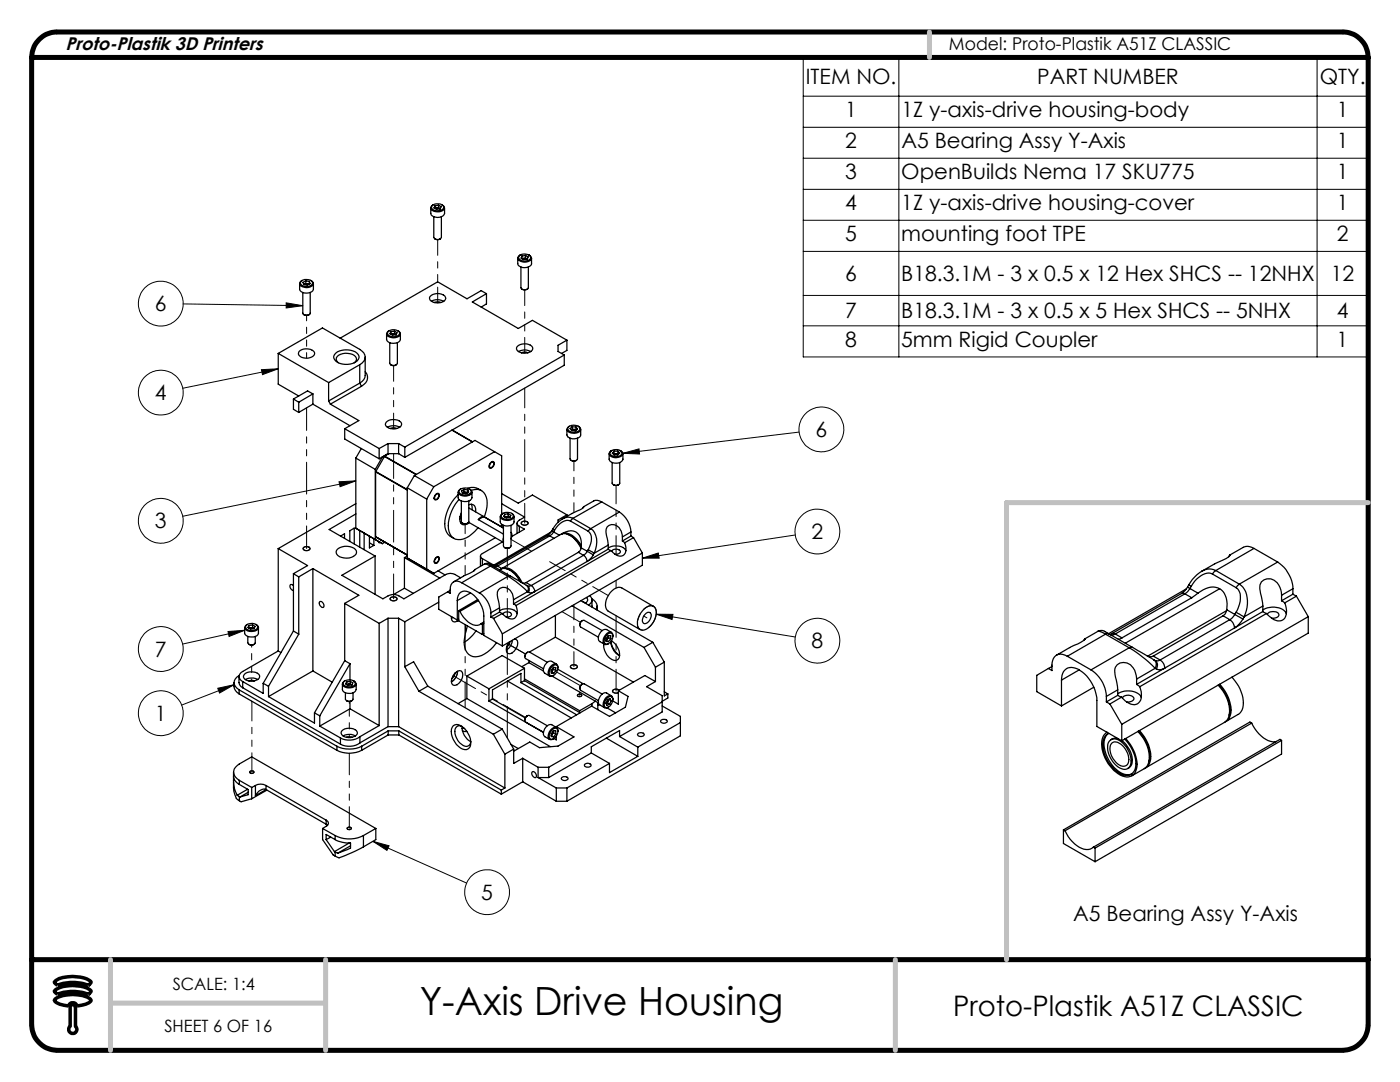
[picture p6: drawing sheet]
<svg xmlns="http://www.w3.org/2000/svg" width="279mm" height="216mm" viewBox="0 0 279 216" stroke-linecap="round" stroke-linejoin="round" font-family="sans-serif">
<g fill="none" stroke="#000" stroke-width=".2">
<path d="M160.3 11.5h112.7v59.7h-112.7zM160.3 19.2h112.7M179.4 11.5v59.7M262.9 11.5v59.7M160.3 25.4h112.7M160.3 31.6h112.7M160.3 37.8h112.7M160.3 44h112.7M160.3 50.2h112.7M160.3 58.9h112.7M36.5 60.6l23.9 .4M52.2 73.8l3.3-.2-3.1 1.2z"/>
<path d="M55.5 73.6l-19 3.9M57.1 60.4l3.3 .6-3.3 .5zM160.3 65h112.7M67.7 96.1l3.3-.1-3.1 1.1zM71 96l-34.5 7M124.3 90.5l3.2-.9 .1 1zM159.5 86.2l-35.2 4.3M128.2 111.4l3.2-1.1 .2 1.1zM158.7 106.8l-30.5 4.6M43.5 137.3l3.2-.7-2.9 1.7zM45.5 126l3.3-.2-3.1 1.2zM46.7 136.6l-10.4 4.1"/>
<path d="M48.8 125.8l-12.4 2.7M131 122.6h3.3l-.2 1zM131 122.6l27.7 4.5M74.4 167.9l3.2 .9-.4 .9zM74.4 167.9l18.7 8.3"/>
<circle cx="32.1" cy="78.3" r="4.5"/>
<circle cx="32.1" cy="60.6" r="4.5"/>
<circle cx="163.9" cy="85.7" r="4.5"/>
<circle cx="32.1" cy="103.9" r="4.5"/>
<circle cx="163.1" cy="106.1" r="4.5"/>
<circle cx="32.1" cy="129.5" r="4.5"/>
<circle cx="163.1" cy="127.8" r="4.5"/>
<circle cx="32.1" cy="142.3" r="4.5"/>
<circle cx="97.2" cy="178" r="4.5"/>
</g>
<path d="M10.9 197.7a6 6 0 0 1 5.2-.9 3.2 3.2 0 0 1 2.1 1 .79 .79 0 0 1-1.3 .4 10.7 10.7 0 0 0-5.5 .1l-.5-.4zM10.9 195.9a6 6 0 0 1 5.2-.9 3.2 3.2 0 0 1 2.1 1 .79 .79 0 0 1-1.3 .4 10.7 10.7 0 0 0-5.5 .1l-.5-.4zM11 199.4a7.1 7.1 0 0 1 7 0l.2 .2a1.36 1.36 0 0 1-1.1 .8l-1.7 .3a.9 .9 0 0 0-.9-.6 .9 .9 0 0 0-.8 .6 4.3 4.3 0 0 1-2.7-.9l-.1-.2zM14 204.8a.81 .81 0 0 0 0 1.2 .81 .81 0 0 0 1.1 0 .81 .81 0 0 0 0-1.2M14 201a.53 .53 0 0 1 .5-.6 .53 .53 0 0 1 .6 .6" fill="none" stroke="#000" stroke-width=".7" stroke-linecap="butt"/>
<path d="M11.4 6.4a5.1 5.1 0 0 0-5.1 5.1M267.9 6.4a5.1 5.1 0 0 1 5.1 5.1M6.3 204.5a5.2 5.2 0 0 0 5.1 5.1M273 204.5a5.2 5.2 0 0 1-5.1 5.1" fill="none" stroke="#000" stroke-width="1" stroke-linecap="butt"/>
<path d="M14 201v3.8M15.1 201v3.8" fill="none" stroke="#000" stroke-width=".7"/>
<path d="M11.4 6.4h256.5M6.3 191.5h266.7M6.3 204.5v-193h266.7v193M11.4 209.6h256.5" fill="none" stroke="#000" stroke-width="1"/>
<path d="M185.5 6.4v5.1M273 100.3h-72.1v91.2M22 191.5v18.1M65 191.5v18.1M178.7 191.5v18.1M22 200.2h43" fill="none" stroke="#c0c0c0" stroke-width="1"/>
<path d="M128.2 111.4l3.2-1.1 .2 1.1zM131 122.6h3.3l-.2 1zM74.4 167.9l3.2 .9-.4 .9zM43.5 137.3l3.2-.7-2.9 1.7zM45.5 126l3.3-.2-3.1 1.2zM67.7 96.1l3.3-.1-3.1 1.1zM52.2 73.8l3.3-.2-3.1 1.2zM57.1 60.4l3.3 .6-3.3 .5zM124.3 90.5l3.2-.9 .1 1z" fill="#000"/>
<g fill="none" stroke="#000" stroke-width=".25">
<path d="M59.8 56.6v1.1a1.57 1.57 0 0 0 2.7 0v-1.1M60.2 56.1a1.72 1.72 0 0 1 2.2 .2 1.05 1.05 0 0 1-1.5 .9 .8 .8 0 0 1-.9-.9zM60.3 56h-.1a.62 .62 0 0 0-.4 .7 .62 .62 0 0 0 .6 .5 1.68 1.68 0 0 0 2.1-.5l-.1-.5-.4-.2M60.4 58.3v4.2a.85 .85 0 0 0 1.5 0v-4.2M60.7 56.7v.1M61 56.1l-.5 .2 .1 .5 .7 .1 .6-.3-.2-.4M61 56.1l.7 .1M61 56.1v.5M61 56.6l-.3 .1M61 56.6l.4 .1M61.4 56.7h-.7M61.4 56.7h.2"/>
<path d="M61.4 56.7h.3M61.7 56.2v.5M85.9 59.1a2.1 2.1 0 0 1 3 .2 1.06 1.06 0 0 1-1.3 1.1 1.7 1.7 0 0 1-1.9-.8zM86 41.5v1.1a1.53 1.53 0 0 0 2.4 .5l.3-.5v-1.1M86.2 41.1a1.61 1.61 0 0 1 2.3 .2 1.15 1.15 0 0 1-1.5 .8 .76 .76 0 0 1-.8-1zM86.5 40.9h-.1a.63 .63 0 0 0-.4 .7 .63 .63 0 0 0 .5 .5l.4 .1a1.34 1.34 0 0 0 1.8-.9l-.5-.4M86.6 43.3v4.1a.89 .89 0 0 0 1.5 0v-4.1M86.8 47.7l.5 .1 .6-.1M86.8 41.1l-.2 .4 .5 .3 .7-.1M86.8 41.1v.5l.4-.1M87.2 41.5l-.3 .1M87.2 41.5l.6 .1"/>
<path d="M87.5 41l.6 .2-.3 .5M87.5 41l-.7 .1M87.5 41.5l.3 .1M87.5 41v.5M87.5 41.5h-.3M87.8 41.6v.1M97.1 58.6l-1.1-.6-2.8 1.6-5.9-3.4-19.4 11.3M97.1 58.6l-2.8 1.7 9.1 5.2 2.9-1.6 6.8 4M97.1 58.6v2l-1.1 .7M103.3 51.5v1.1a1.57 1.57 0 0 0 2.8 0v-1.1M103.6 51.1a1.57 1.57 0 0 1 2.3 .2 1.23 1.23 0 0 1-1.9 .7 .58 .58 0 0 1-.4-.9zM103.8 50.9h-.1a.62 .62 0 0 0-.4 .7 .62 .62 0 0 0 .6 .5 1.75 1.75 0 0 0 2.2-.5l-.2-.4-.3-.3"/>
<path d="M104 53.3v4.1a.86 .86 0 0 0 1.4 0v-4.1M104.2 57.7l.5 .2 .5-.2M104.2 51.1v.5h.3M104.5 51.6h-.3M104.5 51.6h.7M104.9 51l.5 .3-.2 .4-.7 .1-.5-.3 .2-.4M104.9 51l-.7 .1M104.9 51.5l.3 .1M104.9 51v.5M104.9 51.5l-.4 .1M105.2 51.6v.1M55.5 70.5l8.8-5.1 7.5 4.3a1.62 1.62 0 0 1 1.1 1.5 1.62 1.62 0 0 1-1.1 1.6"/>
<path d="M55.5 70.5v6.2l4.1 2.3M55.5 70.5l10.1 5.8M58.6 79.6l1 .7M58.6 79.6v2.1l1 .6M59.7 70.1a2.23 2.23 0 0 1 3.1 .2 1.15 1.15 0 0 1-1.3 1.2h-.5a1.18 1.18 0 0 1-1.4-1.1zM60.6 62.8l.5 .1 .6-.1M62.4 78.6v2M62.4 78.6l-1-.6-2.8 1.6M62.4 78.6l-2.8 1.7M65.6 76.3v3.7M67 70.5a3.5 3.5 0 0 1 4.5 .3 1.26 1.26 0 0 1-1.1 1.7 3.4 3.4 0 0 1-3.7-.8 .88 .88 0 0 1 .3-1.2zM67.5 72.4a.92 .92 0 0 1-.4-1 .92 .92 0 0 1 .9-.7 2.55 2.55 0 0 1 3.1 .8l.1 .3-.5 .6"/>
<path d="M71.8 72.8l-6.2 3.5M71.8 72.8v3.6M71.8 76.4l-6.2 3.6M71.8 76.4l.3 .7M72.1 77.1l-6.2 3.5M72.9 74.2a1.79 1.79 0 0 1-.8 2.9M72.9 71.3v3.6a1.88 1.88 0 0 1-1.1 1.5M77.2 66.6v1.1a1.57 1.57 0 0 0 2.7 0v-1.1M77.4 66.2a1.61 1.61 0 0 1 2.4 .2 1.25 1.25 0 0 1-2 .7 .58 .58 0 0 1-.4-.9zM77.7 66h-.1a.62 .62 0 0 0-.4 .7 .62 .62 0 0 0 .5 .5 1.75 1.75 0 0 0 2.2-.5l-.1-.4-.4-.3M77.8 68.4v4.1a.89 .89 0 0 0 1.5 0v-4.1M78 72.8l.3 .2 .8-.2"/>
<path d="M78 66.2l-.2 .4 .6 .3 .7-.1M78 66.2v.5M78.4 66.7h-.3M78.4 66.7h.6M78.4 66.7h-.4M78.7 66.1l.5 .3-.1 .4M78.7 66.1l-.7 .1M78.7 66.6l.3 .1M78.7 66.1v.5M78.7 66.6l-.3 .1M79 66.7l.1 .1M86.1 60.1l1.2-.3 1.2 .3"/>
<path d="M86.7 60.4l.7-.2 .6 .2M103.2 69.1a2.23 2.23 0 0 1 3.1 .2 1.1 1.1 0 0 1-1.3 1.1 1.72 1.72 0 0 1-1.9-.8zM103.5 70.2a2.33 2.33 0 0 1 2.4 0M104.1 70.4a1.21 1.21 0 0 1 1.2 0M112.6 70.8l-31.8 18.4M112.6 70.8v2.1l-31.8 18.4M113.1 67.9l-1.7 1v1.2l1.2 .7M113.1 67.9v2l-1 .6M59.6 80.3v2M62.4 80.6l7.4 4.3M62.4 80.6l-2.8 1.7M65.6 80l.3 .6"/>
<path d="M65.9 80.6l5.7 3.3-2.8 1.6M68.8 85.5l6.9 4M68.8 85.5v2.1l6.9 3.9M71 91.4l3.9 2.3M71 91.4v14M72.1 89.5l-1.1 1.9M74.9 93.7v14l1.4 .8M75 94.2v12.9M75 94.2l6.3 3.6M75 94.1v.1M75 94.1l6.3 3.6M75.7 89.5v2"/>
<path d="M76.3 91.2h.1M76.3 91.2l-1.4 2.5M76.7 91.1l-1.7 3M76.7 91.1l6.3 3.6M76.8 91l-.1 .1M76.8 91l6.3 3.7M77.1 84.2a2.19 2.19 0 0 1 3 .2 .87 .87 0 0 1-.9 1.1l-.8 .1a1.24 1.24 0 0 1-1.5-1.1zM77.3 85.3a2.56 2.56 0 0 1 2.5 0M77.4 88.5h2.2M77.4 88.5l-1.7 1M77.4 88.5v2M77.4 90.5l-1.7 1"/>
<path d="M77.4 90.5h2.2M77.5 90.5l-1.2 .7M77.6 90.5l-.8 .5M77.9 85.5h.1a1.21 1.21 0 0 1 1.2 0M79.6 88.5l1.2 .7M79.6 88.5v2M79.6 90.5l1.2 .8M80.8 89.2v2.1M81.3 97.3l3.9 2.3M81.3 97.3v14M82.7 94.9l-1.4 2.4M82.7 94.9l3.9 2.2"/>
<path d="M85.2 99.6v14l1.4 .8M86.6 97.1l-1.4 2.5M87 98.6l.5-.1a.85 .85 0 0 1-.7 1.2 .69 .69 0 0 1 .2-1.1zM87 98.7l.3-.2a.61 .61 0 0 1 .2 .8 .61 .61 0 0 1-.6 .3l-.2-.3zM90.2 85.8l4.1 2.4M91.4 98.2v1.1a1.64 1.64 0 0 0 2.6 .4l.2-.4v-1.1M91.4 98.7a8.1 8.1 0 0 0-2.5 7 2.52 2.52 0 0 0 1.7 1.7M91.6 99.7a7.8 7.8 0 0 0-2 6.5 2.18 2.18 0 0 0 3.5 1.1l1.1-.8 1.2-1.2M91.8 97.6l.3-.1a1.5 1.5 0 0 1 1.9 .4 1.09 1.09 0 0 1-1.4 .9 .81 .81 0 0 1-.9-.9zM91.9 97.6a.69 .69 0 0 0-.4 .8 .69 .69 0 0 0 .8 .5 1.5 1.5 0 0 0 1.9-.8l-.5-.5M92.1 100v4.1a.85 .85 0 0 0 1.2 .3M92.4 98.4h-.1"/>
<path d="M92.6 97.6l.7 .2M92.6 97.6l-.5 .4 .2 .4M92.6 97.6v.6M92.6 98.2l-.2 .2M92.6 98.2h.4M93 98.2l-.6 .2M93 98.2l.3 .2M93 98.2l.3 .1M93.3 97.4a2.72 2.72 0 0 1 2.8 .5M93.3 97.8l.2 .4-.5 .3-.7-.1M93.3 97.8v.5M93.6 100v4.1l-.3 .3"/>
<path d="M94.1 97.9a2.15 2.15 0 0 1 3.1 1.9 6.7 6.7 0 0 1-.5 3.3M97.9 92.3l.6-.2a.86 .86 0 0 1-.7 1.3 .72 .72 0 0 1 .1-1.1zM97.9 92.4l.5-.2a.72 .72 0 0 1-.6 1.1l-.1-.3zM98.7 90.1l-12.1 7M98.7 90.1l1.4 .8v11.7M98.7 90.1l-3.9-2.2-12.1 7M100.1 98.5l3.3 1.9 2.9-1.6 6.8 3.9M113.1 85.7v1.1a1.65 1.65 0 0 0 2.6 .4l.2-.4v-1.1M113.5 85.2a1.49 1.49 0 0 1 2.2 .4 1.48 1.48 0 0 1-2.4 0zM113.7 85.1a.66 .66 0 0 0-.5 .7 .66 .66 0 0 0 .6 .6l.9 .1a1.18 1.18 0 0 0 1.2-.8l-.1-.3-.4-.3M113.8 87.4v4.1a.83 .83 0 0 0 .7 .5 .83 .83 0 0 0 .8-.5v-4.1M114 91.9l.3 .1 .7-.1"/>
<path d="M114.2 85.7l-.1 .1 .4-.1M114.2 85.2l-.4 .3 .3 .4h.7l.5-.3-.4-.4M114.2 85.2h.7M114.2 85.2v.5M114.2 85.7h.3M114.5 85.7l.5 .1M114.5 85.7h.4M114.9 85.7l.1 .1M114.9 85.2v.5M121.6 90.5v1.1a1.57 1.57 0 0 0 2.7 0v-1.1M121.8 90.1a1.78 1.78 0 0 1 2.3 .1 .92 .92 0 0 1-1.3 .9 .75 .75 0 0 1-.8-.2 .75 .75 0 0 1-.2-.8zM122.1 89.9l-.1 .1a.64 .64 0 0 0-.4 .7 .64 .64 0 0 0 .6 .5 1.75 1.75 0 0 0 2.1-.6v-.3l-.5-.4"/>
<path d="M122.2 92.3v4.1a.89 .89 0 0 0 1.5 0v-4.1M122.4 96.7l.5 .2 .6-.2M122.6 90l-.4 .4 .4 .4h.7l.4-.4-.4-.4M122.6 90h.7M122.6 90v.6M122.6 90.6l-.2 .1M122.6 90.6h.7M123.3 90.6l.1 .1-.3-.1-.6 .1M123.3 90v.6M55.5 109.5v20.4M55.5 109.5l5.9 3.4-2.8 1.6M58.6 116.8l-.6-.2a.85 .85 0 0 0 .6 1.3"/>
<path d="M58.6 114.5v11.4M58.6 114.5l1 .6M59.6 115.1v11.4M60.7 109.2l.5-.1a.49 .49 0 0 1 .6 .5l-.4 .3h-.5l-.4-.4zM62.4 113.5v20.4M62.4 113.5l9.2 5.3-2.8 1.6M62.4 113.5l-2.8 1.6M67.5 109.5a2.79 2.79 0 0 1 3.6 .4 1.35 1.35 0 0 1-1.4 1.4h-1a1.39 1.39 0 0 1-1.6-1.3zM68 107l.8-.5v.9M69.8 108.1v-2.2l.9-.5v3.1M71 102.6l-5.3 3.1 9.2 5.2M71 100.5l-15.5 9"/>
<path d="M71 105.4l5.3 3.1M71 105.4l1.4 .8M71.8 105.9v3.2M72.7 106.4v3.3M73.7 107v2.3l.9-.5M73.7 108.3l.9 .5M74.6 107.5v1.3M74.9 110.9l-6.7 3.9 8.2 4.7 1.1-.6a2.39 2.39 0 0 1 2.1 0l1 .6 8.4-4.9a1.94 1.94 0 0 1 1.8 0l1.1 .7M74.9 110.9v7.7M75 107.1h.1M75 107.1l6.3 3.7zM75.7 108.1v.2l.1-.1"/>
<path d="M76.8 108.2l-.5 .3M77.9 119.3l.6-.2a.52 .52 0 0 1 .7 .6l-.4 .2h-.5l-.4-.2zM80.7 111.3v6.1M80.7 117.4l-2.2 1.2M80.7 111.3l7.1 4.1M80.7 117.4l1.8 1M81.3 110.9l-.6 .4M81.3 111.3l5.3 3.1M81.3 111.3l1.4 .8M87 111.3l.5-.2a.86 .86 0 0 1-.7 1.3 .7 .7 0 0 1 .2-1.1zM87 111.4l.3-.2a.61 .61 0 0 1 .2 .7 .61 .61 0 0 1-.6 .4l-.2-.3zM87.4 113.9l1.4 .8"/>
<path d="M89.3 118.1l-1.7 1v2.5l3.7 2.1M89.9 117.8l-.6 .3M91.3 119.8a1.57 1.57 0 0 1 .6-1.6 1.57 1.57 0 0 1 1.8 0 5.7 5.7 0 0 1 2.9 4.7v3.9l3.7 2.1M91.3 119.8v3.9M91.8 103.1l.3 .3M92.1 102.3l-.2 .4a1.45 1.45 0 0 0 .5 2l.7-.1 .6-.3M92.1 116.3a1.39 1.39 0 0 0-1.6-.2 1.39 1.39 0 0 0-.6 1.5v.8l-.6-.3M92.1 104.3h-.2M92.1 116.3l3.6 2M92.3 104.4l.5 .2 .5-.2M93.5 104.2l7 4M93.6 100.7a1.03 1.03 0 0 1 1.1 .2 1.03 1.03 0 0 1 .2 1.2"/>
<path d="M93.6 101.4l6.9 4M93.9 118.3l-2.6 1.5M94.1 100.6l.1 .5v.6M94.7 113.7l-.1 .2M94.8 113.7l-.6 .5-1.6 .7-2.1 1.2M95.4 119.6l-3.9 2.2M95.5 103.7l5 2.9M95.5 119.8l-3.7 2.2M95.7 118.3a5 5 0 0 1 2.3 4M95.7 103.4l.4-.3h.4l-1 .6zM95.9 110.9v2.1M96.3 111.5l2.1 1.2"/>
<path d="M96.3 111.5v1.3M96.7 112.5l.7-.1 1 .5M96.7 112.5l1.2 .5M96.7 112.5l-1.9 1.2M97.9 113l-5.8 3.3M97.9 113l3.5 2M98.4 112.9l-.5 .1M98.4 112.9l3.5 2.1M98.4 112.7l.1 .1M98.4 112.7v.2M98.8 107.2l-12.2 7.2M98.8 112.9l-.3 .1"/>
<path d="M98.8 112.9l.5 .1M99.3 113l-.4 .1-.4-.1M99.7 113.7l.2-.1a2.44 2.44 0 0 1 2.9 1l1 1.5M99.8 103v1.1a1.55 1.55 0 0 0 2.8 0v-1.1M100 113.5a2.09 2.09 0 0 1 2.6 .6l.8 .9 .8 1.3M100.1 100.5l4.6 2.7-1.1 .6a.64 .64 0 0 0-.4 .6 .64 .64 0 0 0 .4 .6M100.1 104.6l-.1 .5M100.2 102.6a1.75 1.75 0 0 1 2.2 .1 .73 .73 0 0 1-.9 .9 1.07 1.07 0 0 1-1.5-.8zM100.3 108.1l-4 2.4a.53 .53 0 0 0-.4 .5 .53 .53 0 0 0 .4 .5M100.4 102.4a.66 .66 0 0 0-.5 .8 .66 .66 0 0 0 .7 .6 1.5 1.5 0 0 0 2-.8l-.5-.6M100.5 104.8v4.1l.2 .4M100.5 107.4v.7"/>
<path d="M100.7 109.3l.3 .1 .7-.1M100.7 102.6v.6l.4-.1M100.7 102.6l-.2 .4 .5 .3 .7-.1M101.1 103.1l-.3 .1M101.1 103.1l.6 .1M101.2 113.5a4.4 4.4 0 0 1 2.8 2.7M101.4 115a19.6 19.6 0 0 1 3.9 3.1M101.4 115l-5.7 3.3M101.4 102.5l.6 .3-.3 .4M101.4 102.5l-.7 .1M101.4 103l.3 .2M101.4 102.5v.5"/>
<path d="M101.4 103l-.3 .1M101.7 103.2h.1M101.9 115l3.2 1.8M101.9 115h-.5M102 104.8v4.1a.95 .95 0 0 1-1.3 .4M102 106.2l.2 .6-.2 .7M102.5 119.7a2.06 2.06 0 0 0-2.7-2.3 1.59 1.59 0 0 0-.5 2l.4 1.9M102.5 119.7v.8M103.2 104.4v2M103.6 105l1.1 .6-2.5 1.4M103.6 105v1.2M104.1 104.2l.6-.2a.49 .49 0 0 1 .6 .6l-.3 .2h-.6l-.3-.2z"/>
<path d="M104.1 116.2l.3 .1 .6-.1M105 116.2l1 .6M105.1 116.8a.84 .84 0 0 1 .2 1.3M105.1 116.8l.2 .1M105.3 116.9a.92 .92 0 0 1 .2 1.3M105.3 118.1l-2.8 1.6M105.3 118.1l.2 .1M106 116.8l-.4 .2-.3-.1M106 116.8a1.62 1.62 0 0 1 .7 1.2M106.7 118a1.21 1.21 0 0 1-1.2 .2M106.7 118l-4.2 2.5M109.2 106.9h.5"/>
<path d="M109.2 106.9l-10.4 6M109.7 106.9l-10.4 6.1M109.7 106.9l.9 .5M109.9 106.2l-11.6 6.7M110.1 105.9l-.9 1M110.1 105.9l.4 .3M110.3 105.6l.4 .2M110.3 105.6l-.2 .3M110.5 106.2l-.8 .7M110.5 106.2l1.2 .6M110.7 105.8l-.2 .4M112 106.6a2.13 2.13 0 0 1 2.6 .5l.9 1 .5 .9"/>
<path d="M112.1 106.5a2.29 2.29 0 0 1 3.8 .9l.1 1.9M113.1 102.7l-1.7 1.1v.4M113.1 102.7v.3M113.2 106.6a4.7 4.7 0 0 1 2.8 2.6M113.8 104a2.41 2.41 0 0 0-2.8 1.3l-.3 .5M113.8 104l3.6 2M114.3 103.4a2.38 2.38 0 0 0-2.7 .6l-1.3 1.6M114.3 103.4l-.5 .6M114.3 103.4l3.6 2.1M115.4 110.2l-10.4 6M115.4 110.2l1.1 .6M116 109.5a4.8 4.8 0 0 0-3.5-3l-.6 .1-11.8 6.9-.8-.5"/>
<path d="M116 119.9l14.3 8.3M116 109.3l-.3 .7-.3 .2M116 109.3l1.2 .7M116.5 110.8a1.6 1.6 0 0 1 .7 1.2M116.5 110.8l-10.5 6M116.5 101.1l-.2 .3M116.5 101.1a5.2 5.2 0 0 1-2.3 1.3l-1.9 1.1M117.1 119.2a.66 .66 0 0 1-.3 1.2M117.2 112l-10.5 6M117.2 110l-.7 .8M117.2 110l1.2 .7M117.4 106a2.39 2.39 0 0 1 .3 3.1l-.3 .6"/>
<path d="M117.4 109.7l1.2 .7M117.4 109.7l-.2 .3M117.7 118.9l.1 .1a1.03 1.03 0 0 1-.4 1.7M117.9 105.5l-.5 .5M117.9 105.5a3.5 3.5 0 0 1 1 4.1l-.3 .8M118.1 119.7v1.4M118.1 119.5a1.49 1.49 0 0 1 .9 2.1M118.4 110.7l-.4 .6-.8 .7M118.6 110.4l-.2 .3M120.1 100.2a1.6 1.6 0 0 0-1.6-.2l-2 1.1M120.1 100.2l3.5 2M120.1 100.2l-5.8 3.2"/>
<path d="M121.4 109.6l.6 .3M121.4 109.4a2.6 2.6 0 0 1 3.5 .5M121.4 109.6l-4.2 2.4M121.4 108.8l-2.8 1.6M121.4 108.8v.8M122 109.9l-19 10.9M122.1 110a1.08 1.08 0 0 1 1.7 .1 .84 .84 0 0 1-1.1 .5M123.6 102.2a5.1 5.1 0 0 1 2.3 4M123.6 102.2l-5.7 3.3M124.2 107.1a2.07 2.07 0 0 0-2.7-2.3 1.59 1.59 0 0 0-.5 2.1l.4 1.9M124.2 108l.5 .3M124.2 107.1v.9"/>
<path d="M124.7 108.3l.2 .9a1.32 1.32 0 0 1-.5 1.6 1.32 1.32 0 0 1-1.7-.3l-.7-.6M125.9 106.2l-1.7 .9M125.9 107l-1.7 1M125.9 106.2v.8M125.9 107l.5 .3M126.4 107.3l-1.7 1M126.4 107.3l1.8 3M128.2 110.3l-27.9 16.2M128.2 110.3v2.5l-27.9 16.1M235.8 118.4h.3l.4 .1M235.8 118.4l-13.9 8M236.5 118.5l-13.9 8"/>
<path d="M236.5 118.5l1.3 .8M236.7 117.5l-15.4 8.9M237 117.2l-1.2 1.2M237 117.2l.5 .2M237.2 116.7l.5 .3M237.2 116.7l-.2 .5M237.5 117.4l-1 1.1M237.5 117.4l1.6 1M237.7 117l-.2 .4M237.8 119.3l-13.9 8M239.1 118.4l-1.3 .9M239.1 118.4a4.1 4.1 0 0 1 4.3-.9 4 4 0 0 1 1.4 4.2"/>
<path d="M239.8 114l-1.4 1.1-1.2 1.6M239.9 114h-.1M242 114.5a2.87 2.87 0 0 0-3.2 1.1l-1.1 1.4M242 114.5l4.7 2.8M242.6 113.8l-.6 .7M242.6 113.8a2.72 2.72 0 0 0-2.7 .2M242.6 113.8l4.7 2.8M243.4 117.5l-18.8 10.8M245.5 110.7l-.3 .4M245.5 110.7v.1a6.5 6.5 0 0 1-2.9 1.6l-2.7 1.6M246.7 117.3a2.77 2.77 0 0 1 .7 3.2l-.7 1.7M247.3 116.6a4.8 4.8 0 0 1 1.2 5.8l-.2 .7"/>
<path d="M247.3 116.6l-.6 .7M250.3 109.4l-.5-.2a1.87 1.87 0 0 0-1.7 0l-2.6 1.5M250.3 109.4l4.7 2.7M250.3 109.4l-7.7 4.4M255 112.1a7 7 0 0 1 3 5.4M255 112.1l-7.7 4.5M255.8 118.8l-.2-1.1a2.37 2.37 0 0 0-3.9-1.6 3.6 3.6 0 0 0 0 3l.3 1.8M255.8 119.9l.6 .4M255.8 118.8v1.1M258 118.6l-2.2 1.3M258 117.5l-2.2 1.3M258 117.5v1.1"/>
<path d="M258 118.6l.7 .4M258.7 119l-2.3 1.3M258.7 119l2.4 4M46.7 136.2a1.99 1.99 0 0 0 1 2.3M47.7 135v1.2a1.32 1.32 0 0 0 .7 1M47.7 134.8a1.51 1.51 0 0 0-1 1.4 1.51 1.51 0 0 0 1 1.5M47.7 137.7l19.5 11.2M47.7 137.7v.8M47.7 138.5l19.5 11.2M48.4 137.2l19.5 11.3M48.4 136v1.2M48.4 136l4.1 2.4v-2.1"/>
<path d="M48.8 125.2v1.1a1.62 1.62 0 0 0 2.8 .1v-1.2M49 134.4a2.26 2.26 0 0 1 2.8 .4 .87 .87 0 0 1-.9 1l-.8 .1a1.19 1.19 0 0 1-1.5-1.1zM49 135.6l1.2-.3 .8 .1 .4 .2M49.1 124.8a1.54 1.54 0 0 1 2.3 .2 1.16 1.16 0 0 1-1.6 .8 .76 .76 0 0 1-.7-1zM49.4 124.6l-.2 .1a.62 .62 0 0 0-.4 .6 .62 .62 0 0 0 .6 .6l.8 .1a1.12 1.12 0 0 0 1.4-.9l-.5-.5M49.5 127v1.3a.86 .86 0 0 0 1.4 0v-1.3M49.7 135.9l.5-.2 .6 .2M49.7 128.6l.5 .1 .5-.1M49.7 124.8l-.2 .4 .5 .3 .7-.1M49.7 124.8v.5h.4M50.1 125.3l-.3 .1M50.1 125.3l.6 .1"/>
<path d="M50.4 124.7l.5 .3-.2 .4M50.4 124.7l-.7 .1M50.4 125.2l.3 .2M50.4 124.7v.5M50.4 125.2l-.3 .1M50.7 125.4h.1M52.5 136.3l1.1 .6M53.6 136.9v2.1M53.6 139l9.2 5.3v-2.1M55.5 129.9l-7.1 4.1a1.05 1.05 0 0 0-.7 1 1.05 1.05 0 0 0 .7 1M55.5 129.9l.6 .3M58.6 125.9l1 .6"/>
<path d="M58.6 125.9l-6.1 10.4M59.6 126.5l-6 10.4M62.4 133.9l3.9 2.2M62.4 133.9l-8.8 5.1M63.9 120a.79 .79 0 0 1 .6 1.2 .79 .79 0 0 1-.6-1.2zM68.3 136.5v1.1a1.58 1.58 0 0 0 2.7 .1l.1-1.2M68.5 136.1a1.54 1.54 0 0 1 2.4 .2 1.11 1.11 0 0 1-1.5 .7 .72 .72 0 0 1-.9-.9zM68.8 120.4v11.4M68.8 120.4l6.9 4M68.8 131.8l1 .6M68.8 131.8l-6 10.4M68.8 135.9h-.1a.58 .58 0 0 0-.1 1 1.77 1.77 0 0 0 2.4-.3l-.1-.5-.3-.2"/>
<path d="M68.9 138.3v1.2a.89 .89 0 0 0 1.5 0v-1.2M69.2 139.8l.5 .2 .5-.2M69.2 136.1v.5M69.5 136.5l-.2 .1M69.5 136.5l.7 .1M69.5 136.5l-.3 .1M69.8 132.4v3.2M69.8 139.9v1.5M69.8 132.4l-6 10.4M69.9 136l.5 .2-.2 .5-.7 .1-.5-.3 .2-.4M69.9 136l-.7 .1M69.9 136.5l.3 .1"/>
<path d="M69.9 136v.5M69.9 136.5h-.4M70.2 136.6v.1M75.7 124.4v20.4M77.4 123.4v21.6M77.4 123.4l-1.7 1M77.4 123.4h2.2M79.6 123.4v21.6M79.6 123.4l1.2 .7M80.8 124.1v8.9M80.8 133l2.8 4.9M80.8 133l1.8-1 2.8 4.9"/>
<path d="M83.6 137.9l14.9 8.6M85.4 136.9l-1.8 1M85.4 136.9l14.8 8.6M87.6 120.2l-6.8 3.9M90.1 123l.1 .8 .2 .2 .4 .1 .7-.4M90.3 123.2l-.1 .2M90.8 134.3l.9-.5 .3 .1a1.94 1.94 0 0 1-1.2 2.9l-.4-.1a1.38 1.38 0 0 1 0-1.9zM90.8 134.3l-.1 .5-.5 .6M91.3 133.9l-.1 .6-.3 .8-.8 .8M91.5 121.8l.3 .2M91.5 121.8v2.1l4.8 2.7M91.5 123.5l-.2 .2"/>
<path d="M91.8 122a4.1 4.1 0 0 0 3.5 2.8l.7-.4M92.9 126.3a4.3 4.3 0 0 0 .6 4.3 2.64 2.64 0 0 0 3.2-.1 7.6 7.6 0 0 0 2.4-2.3M92.9 124.7v1.6M93.2 134.9v4.5M93.2 139.4l-1.8 1M93.2 134.9l4.4 2.5M93.2 139.4l16.6 9.6M93.3 124.9l-.4 1.4M95 125.9l-.1 .2a7.7 7.7 0 0 1-2.3 2.1M96 124.4l.3 .2M96.3 124.6v2M96.6 124.4l-.3 .2"/>
<path d="M96.6 126.4l-.3 .2M96.6 124.1l-.6 .3M97.6 139.9l10.9 6.2-3.6-2a.86 .86 0 0 1 .8-1.3l3.5 2M97.6 137.4v2.5M98 122.3v.8M98 123.1l.5 .3M98.3 139.5l-.7 .4M98.3 139.5l6.5 3.8M98.5 123.4l1.8 3.1M99.7 121.9a2.8 2.8 0 0 1 3.5 .4v.1M99.7 122.1l.6 .3M99.7 121.3l-1.7 1"/>
<path d="M99.7 121.3v.8M99.7 122.1l-1.7 1M100.3 126.5v2.4M100.3 122.4l-1.8 1M100.4 122.5a1.03 1.03 0 0 1 1.7 .1 .8 .8 0 0 1-1.1 .5M101.3 135.9l12.7 7.4M101.7 128.1l-.1 .4-.5 .6M102.3 127.8a2.61 2.61 0 0 1-1.2 1.9M102.5 120.5l.5 .3M102.7 127.5l.3 .1a1.38 1.38 0 0 1 0 1.8 1.39 1.39 0 0 1-1.6 1 1.62 1.62 0 0 1 .2-2.3M103 120.8a1.81 1.81 0 0 1-.7 2.7l-1-.2-1-.9M104 136.2v-1.8l-5.7 3.3v1.8"/>
<path d="M104 136.2l11.1 6.4M104.7 133.4l-4.5-2.6-7 4.1M104.7 135.8l-.7 .4M104.7 135.8l11.1 6.4M104.7 133.4l-7.1 4M104.7 133.4v2.4M104.7 135.5l11 6.3M105.3 130.1l-.4 .4-.2 .6M105.6 131.8v.4M105.6 132.2l-1.5 .8M105.6 132.2l2.9 1.7M105.7 130.1a.86 .86 0 0 0-.8 1.3l3.6 2.1"/>
<path d="M105.7 130.1l3.5 2.1M110.1 133a.69 .69 0 0 1 1.2 0 1.52 1.52 0 0 1-1.4 1.8 1.23 1.23 0 0 1 .2-1.8zM110.2 134.9l9.2 5.4M110.5 133.2l-.2 .5-.3 .3M110.5 133.2v.3M110.5 133.5l-.5 .6 .5 .3M110.5 133.5l.4 .3M110.8 127.1l-5.1 3M110.8 122.8v4.3M110.8 127.1l15.6 9M110.9 133.8v-.6h-.4l-.5 .5v.6l.5 .1M110.9 133.8l-.4 .6"/>
<path d="M111.1 132.5l-1-.5a1.57 1.57 0 0 0-1.7 1.9l.3 .4 1 .6M111.3 133.5l5 2.9M111.3 133.2v-.1a.63 .63 0 0 0-.4-.7 .63 .63 0 0 0-.7 .3l-.6 .7a.97 .97 0 0 0 .3 1.5l.6-.1M113.9 132.9l.6-.3a.52 .52 0 0 1 .7 .6l-.7 .3a.49 .49 0 0 1-.6-.6zM114.2 120.9l14.3 8.3M115.4 138.6l.3-.1 .4 .2a.41 .41 0 0 1-.4 .3 .41 .41 0 0 1-.4-.3zM116.2 136.5l-.4 .4-.1 .5M116.2 123.8l-.4 .4-.1 .5M116.3 120.1l.6 .2M118.8 139.9l-.7 .5M119.2 120.9v.8M120.2 138.5l-3.6-2a.83 .83 0 0 0-.7 1.2l3.5 2.1"/>
<path d="M120.2 125.8l-3.6-2a.86 .86 0 0 0-.7 1.3l3.5 2M121 139.5a.76 .76 0 0 1 1.2-.3 1.53 1.53 0 0 1-1.3 2 1.09 1.09 0 0 1 .1-1.7zM121.1 126.7a.69 .69 0 0 1 1.2-.1 1.56 1.56 0 0 1-1.4 1.9 1.26 1.26 0 0 1 .2-1.8zM121.2 127.5l-.2 .2M121.2 127.5l-.2 .3 .4 .2M121.4 139.9l-.5 .5M121.4 139.9l-.2 .3M121.4 139.6v.3M121.4 126.9l-.2 .6M121.4 126.8l-.4 .6v.6h.4M121.4 126.8l.5 .1v.6M121.4 126.8v.4"/>
<path d="M121.4 127.2l.5 .3M121.4 127.2l-.2 .3M121.5 139.6h.1M121.5 139.6l.5 .2M121.5 139.6l-.1 .3M121.9 128a3.4 3.4 0 0 0 1.7 2.8l-.7-.6a4.3 4.3 0 0 1-1-2.2M121.9 127.5l-.5 .5M122 139.8l-.3-.4-.5 .3-.3 .6M122 139.8l-.3 .7M122 127.8a3 3 0 0 1 1.4 3.7 1.35 1.35 0 0 1-2-.4l-.5-.9a2.54 2.54 0 0 1-.4-1.7M122 138.9l-.9-.6a1.63 1.63 0 0 0-1.6 2l.1 .3 1.1 .6M122 126.2l-.9-.6a1.57 1.57 0 0 0-1.4 2.4l1 .6"/>
<path d="M122.3 139.6v-.1a.58 .58 0 0 0-.7-.7 1.84 1.84 0 0 0-1.1 2.3 .64 .64 0 0 0 .9 0M122.3 126.9v-.1a.65 .65 0 0 0-.4-.7 .65 .65 0 0 0-.8 .3l-.2 .3a1.41 1.41 0 0 0-.3 1.9h.3l.5-.2M123.4 137.8l1.9 1.2-.5 2.1-3.2 1.8-3.5-2-7.1 4.1M123.4 137.8v2.7l-1.1-.7M123.6 137.8l-.7-.3a.52 .52 0 0 0-.6 .6l.6 .2 .5-.1M128.5 121.5a1.43 1.43 0 0 1 2.2-.3 3.3 3.3 0 0 1-1.3 4 1.21 1.21 0 0 1-1.4 .5 1.21 1.21 0 0 1-.8-1.2 4.3 4.3 0 0 1 1.3-3zM128.5 129.2l2.3 3.9M128.9 122.4a.58 .58 0 0 1 .6-.2 .58 .58 0 0 1 .5 .4 1.53 1.53 0 0 1-1.6 1.8 1.38 1.38 0 0 1 .5-2zM130.3 128.2l-1.8 1M130.3 128.2l2.3 3.9M130.4 121l-6.3-3.7a2.27 2.27 0 0 0-2.6 1.4 2.35 2.35 0 0 0-.1 3.3l6.3 3.6M130.8 136l-1.8 1 3.2 1.8v3.3l-8.6 4.9"/>
<path d="M130.8 136l-2.1-1.2-5.3 3M130.8 133.1v2.9M132.6 138l.7 .5M132.6 132.1v6.8l.7-.4M132.6 132.1l-1.8 1M133.3 138.5v.8l-1.1 .6M209.2 133.4l-2.3 1.4v3.2l4.9 2.9M209.9 133l-.7 .4M211.8 135.7a2.13 2.13 0 0 1 1-2.2 2.13 2.13 0 0 1 2.4 0 7.7 7.7 0 0 1 3.7 6.3v5.2l5 2.8M211.8 135.7v5.2M213 131a1.86 1.86 0 0 0-2.2-.3 1.86 1.86 0 0 0-.9 2v1.1l-.7-.4M213 131l4.7 2.7"/>
<path d="M213.5 129.2l-2.6 1.5M215.4 133.7l-3.6 2M216.5 127.5l-.2 .3M217.7 133.7a6.7 6.7 0 0 1 3.1 5.3M218.3 137.1l-6.5 3.8M219.1 126a2.09 2.09 0 0 1 2.2 .5M219.1 126l-2.5 1.4-.8 .7-2.3 1.1M219.1 126h.5l1 .5M220.6 126.5l-7.6 4.5M220.6 126.5l4.8 2.8M220.8 139v1.1M221.3 126.5h-.7"/>
<path d="M221.3 126.5l4.7 2.7M221.9 126.4l-.4 .2M221.9 126.4l.7 .1M222.6 126.5a.87 .87 0 0 1-1 .1M222.6 126.5l1.3 .8M223.1 138.7l.7 .4M223.1 138.4a3.7 3.7 0 0 1 4.6 .6l.1 .2M223.1 137.7l-2.3 1.3M223.1 137.7v1M223.1 138.7l-2.3 1.4M223.8 139.1l-2.3 1.4M223.9 127.3l-.7 .2"/>
<path d="M224 139.3a1.39 1.39 0 0 1 2.3 .1l-.3 .5-1.2 .2M225.4 129.3l3.2 2.3 1.9 1.8M225.4 129.3l-7.7 4.4M226 129.2l-.3-.1-.3 .2M226 129.2l4.3 2.5M226.8 135.5v-.7a2.9 2.9 0 0 0-2.6-2.6 1.79 1.79 0 0 0-1.7 2.5l.6 3M226.8 136.6l.7 .4M226.8 135.5v1.1M227.5 137a3.1 3.1 0 0 1-.2 3.2 2.03 2.03 0 0 1-2.8-.4l-.7-.7M228.9 130.8l.5 .3 .8-.2M230.2 130.9l1.3 .8M230.3 131.7a1.17 1.17 0 0 1 .2 1.7"/>
<path d="M230.3 131.7l.2 .1M230.5 131.8a1.17 1.17 0 0 1 .3 1.7M230.5 133.4l-3.7 2.1M230.5 133.4l.3 .1M231.5 131.7l-.4 .2-.6-.1M231.5 131.7a1.96 1.96 0 0 1 .9 1.6M232.4 133.3a1.66 1.66 0 0 1-1.6 .2M232.4 133.3l-5.6 3.3M243.1 136.7a6.9 6.9 0 0 1 2 6.5l-.7 .9-15.8 9.1M243.2 136.6a6.9 6.9 0 0 1 2.2 5.9l-.1 .2M243.4 136.5a7.2 7.2 0 0 1 2.2 6.1 1.93 1.93 0 0 1-1.1 1.4M244.1 122.9l-13.9 8"/>
<path d="M244.1 122.9l1.3 .7M244.8 121.8l-15.7 9.1M244.8 121.7l-.3 .9-.4 .3M244.8 121.7l1.6 .9M245.4 123.6a2.1 2.1 0 0 1 1 1.7M245.4 123.6l-13.9 8.1M245.9 135.1a7.5 7.5 0 0 1 2.1 6.1l-.3 .8-.5 .5-2.5 1.5M246.4 125.3l-14 8M246.4 122.6l-.5 .8-.5 .2M246.4 122.6l1.6 .9M246.7 122.2l1.6 .9M246.7 122.2l-.3 .4"/>
<path d="M248 123.5l-.7 1.1-.9 .7M248.3 123.1l-.3 .4M252 122l.8 .4M252 121.7a3.8 3.8 0 0 1 4.5 .4l.2 .3M252 122l-5.6 3.3M252 120.9l-3.7 2.2M252 120.9v1.1M252.8 122.4l-25.3 14.6M252.9 122.6a1.47 1.47 0 0 1 2.3-.1 .98 .98 0 0 1-1.4 .8M256.4 120.3a2.83 2.83 0 0 1-.4 3.4 2.55 2.55 0 0 1-2.9-.9l-.3-.4M261.1 123l-37.2 21.5M261.1 123v3.3l-37.2 21.5"/>
<path d="M46.6 155.8a5.3 5.3 0 0 0 .7 2.9M46.6 156a4.4 4.4 0 0 0 .8 3.6l.4 .2M46.6 154.1v.8a1.91 1.91 0 0 0 1.2 1.6M46.6 155v.8M46.8 155.6l-.2 .2M47.3 158.7l.5 .3M47.8 155.7a1.75 1.75 0 0 1-1.2-1.6 1.75 1.75 0 0 1 1.2-1.7l2.4-1.4 24.8 14.3M47.8 155.7v.8M47.8 159v.8M47.8 155.7l2.4 1.4M47.8 159h.1M47.8 156.5l1.7 1.1v1l-1.6 .4"/>
<path d="M49.4 157.5l-2.1 1.2M49.5 158.1l-1.6 .9M49.8 154a.45 .45 0 0 1 .5-.2 .45 .45 0 0 1 .4 .4 .45 .45 0 0 1-.5 .1 .45 .45 0 0 1-.4-.3zM50.2 157.1v2.3M50.2 159.4l-2.1 .6-.3-.2M51 156.7a2.13 2.13 0 0 1 2.1 0M51 156.7l-.8 .4M51 156.7v2.1M53.1 157.6a1.86 1.86 0 0 0-2.1 1.2M53.1 156.7l12 7M53.1 156.7v.9M53.1 157.6l12 6.9"/>
<path d="M53.1 157.6l-2.1 1.2M53.3 157.7l-3.1 1.7M62.8 142.2l1 .6M63.8 142.8v2.1M63.8 144.9l4.1 2.3M67.2 148.9a5.7 5.7 0 0 0 5 0M67.2 149.7a5.4 5.4 0 0 0 5 0M67.2 148.9v.8M67.9 147.2v1.3M68.2 145.8a2.19 2.19 0 0 1 3.1 .2 .82 .82 0 0 1-.9 1.1 1.57 1.57 0 0 1-2.3-1zM68.5 146.9l1.1-.4h.5l.8 .4M69.1 147.1l.6-.1 .5 .1"/>
<path d="M69.8 141.4l5.9 3.4M69.8 141.4l-6 3.5M71.8 148.2a3.7 3.7 0 0 1-3.9 .3M71.8 147a3.7 3.7 0 0 1-3.9 .2M71.8 147v1.2M72.2 148.9v.8M75.7 144.8l-3.9 2.2M77.4 145l-5.6 3.2M77.4 145h2.2M77.5 145.8h2.1M77.5 145.8l-5.3 3.1M77.5 145.8v.8"/>
<path d="M77.5 146.6l-5.3 3.1M77.5 146.6h2.1M79.6 145l21.2 12.2M79.6 145.8l20.4 11.9M79.6 145.8v.8M79.6 146.6l20.4 11.9M90.5 144.8a1.69 1.69 0 0 1 2.2 .6 3.4 3.4 0 0 1 1 3.8 1.45 1.45 0 0 1-2.2-.3 3.7 3.7 0 0 1-1.3-3.8zM91.2 145a.96 .96 0 0 1 1 0 3.3 3.3 0 0 0 1.7 3 1 1 0 0 1-.7 .9 1 1 0 0 1-1.1-.4 2.99 2.99 0 0 1-1.2-3.3zM92.3 145.8l.9 .1M92.5 145.2l-.3 .2M98.5 146.5l2.3 4M100 157.7v.8"/>
<path d="M100.2 145.5l-1.7 1M100.2 145.5l2.3 4M100.8 150.5v6.7M100.8 157.2l-.8 .5M102 148.6l1.4 .8M102.5 149.5l-1.7 1M102.5 149.5v2.8l1.8-1M104.3 151.3l3.1 1.8M104.3 151.3v4.7M104.3 156l6.7 3.9M104.3 156l-4.3 2.5M105.3 142.8l-.4 .4-.2 .5"/>
<path d="M106.3 154a.78 .78 0 0 1 .6 1.2 .78 .78 0 0 1-.6-1.2zM107.4 153.1v2.1M107.4 155.2l3.6 2M107.4 155.2h2.1M107.4 153.1h2.1M109.5 153.1v2.1M110.1 145.7a.66 .66 0 0 1 1.2-.1 1.56 1.56 0 0 1-1.4 1.9 1.23 1.23 0 0 1 .2-1.8zM110.5 145.9l-.2 .4-.3 .4M110.5 145.8v.4M110.5 146.2l-.5 .6 .5 .2M110.5 146.2l.4 .3M110.9 146.5v-.7h-.4l-.5 .6v.6h.5"/>
<path d="M110.9 146.5l-.4 .5M111 145v.1M111 146.9v.7l-.4-.2M111 157.2v2.7M111 157.2h2.1M111 159.9h2.1M111 145l3.5 2-3.1 1.9-3.7 .3-2-1.1-3.2 1.8M111.1 145.2l-1-.6a1.59 1.59 0 0 0-1.4 2.4l1 .5M111.3 145.9v-.1a.63 .63 0 0 0-.4-.7 .63 .63 0 0 0-.7 .3l-.6 .6a.97 .97 0 0 0 .3 1.6l.6-.2M112.1 155.2a.68 .68 0 0 1 .7-.3 .68 .68 0 0 1 .5 .6l-.3 .2h-.6l-.3-.2zM113.1 157.2v2.7M115.7 141.8v.4"/>
<path d="M116.7 152.5l.6-.2 .5 .1 .2 .3a.77 .77 0 0 1-1.4 0zM118 150.2l3.6 2.1M118 150.2l-8.5 5M118.1 140.4v.5M118.1 140.4l-2.4 1.4M119.3 140.2v1.4M120.9 140.4h.1M120.9 140.3l.2 .5 .6-.3M121 147.3l6.3 3.6M121.1 141.3l1.8 .9M121.2 140.2l-.3 .2M121.2 140.2l.5 .3"/>
<path d="M121.6 152.3l-8.5 4.9M123.6 147v-1.2l-5.6 3.2v1.2M123.6 147l3.7 2.1M127.3 150.9l-5.7 3.3v-1.9M127.3 149.1v1.8M127.4 146.3l.8-.1 .4 .4a.8 .8 0 0 1-1.4 0zM131.9 143.8l.4-.3h.5l.3 .3 .1 .1a.77 .77 0 0 1-1.4 0zM132.2 140.1l-22.7 13M132.2 140.9l3.6 2v3.9l-22.7 13.1M135.8 144.2l-8.5 4.9M220.8 140.1l.7 .4M220.9 146.2v-.1a2.62 2.62 0 0 0-1 2.8 7.5 7.5 0 0 0 4.1 6 2 2 0 0 0 2.9-1.9 7.6 7.6 0 0 0-2.3-5.6"/>
<path d="M221.2 146.4a3.1 3.1 0 0 0-.6 3.6 6.1 6.1 0 0 0 4.3 4.6l.9-.2M221.3 146.3a2.35 2.35 0 0 0-1.2 2.8 6.9 6.9 0 0 0 4.1 5.6 1.97 1.97 0 0 0 2.5-2.3 7.6 7.6 0 0 0-2.3-4.9M221.4 147.9a1.63 1.63 0 0 1 2.4 .2 4.5 4.5 0 0 1 1.7 4.8 1.49 1.49 0 0 1-2.4 .1 4.8 4.8 0 0 1-1.9-4.8zM221.5 140.5l2.4 4M221.9 148.2a1.87 1.87 0 0 1 2.4 .9 3.3 3.3 0 0 1 .7 3.4 1.49 1.49 0 0 1-2.3-.3 3.4 3.4 0 0 1-.9-3.8zM223.1 147.4l-.7-.1-.7 .3M223.9 144.5v3.3M223.9 147.8a4.9 4.9 0 0 1 2 4.7l-.3 .5-.5 .4M227.1 145.9a6.9 6.9 0 0 1 2 6.6l-.7 .9-2.5 1.4M227.2 145.9a6.8 6.8 0 0 1 2.1 6M227.4 145.8a7.2 7.2 0 0 1 2.2 6.1 1.93 1.93 0 0 1-1.1 1.4M249.8 144.3a6.3 6.3 0 0 0 4.2 3.7h.7"/>
<path d="M249.8 144.3l-37.3 21.5M249.8 144.3l-.4-.2-37.2 21.5M255.8 147.7l-37.3 21.5M255.8 147.7v2.8l-37.3 21.4M255.8 147.7l-.4-.2-37.2 21.6M64.4 165.3l2.5 1.4M64.4 165.3v2.2l2.1 3.1 .4 .2M65.1 163.7a.64 .64 0 0 1 .4 .6 .64 .64 0 0 1-.4 .6l-.7 .4M65.1 164.5l.2 .2M65.1 163.7v.8M65.1 167.5v-1l1.8 1M65.1 167.5l1.6 2.4"/>
<path d="M66 167l-.9 .5M66.7 169.9l.2 .1M66.9 166.7a6.2 6.2 0 0 0 5.6 0M66.9 170l.5 .3M66.9 167.5a5.8 5.8 0 0 0 3.1 .7v1l-2.6 1.1M66.9 166.7v.8M66.9 170v.8M69.3 165.2a.45 .45 0 0 1 .4-.2 .45 .45 0 0 1 .4 .4 .45 .45 0 0 1-.5 .2 .45 .45 0 0 1-.3-.4zM69.7 168.2l-3 1.7M70 168.8l-2.6 1.5M72.5 169l-1.7 .9-3.1 1.3-.8-.4M72.5 166.7v2.3"/>
<path d="M75 165.3l-2.5 1.4M75 165.3v2.2l-2.5 1.5M212.2 165.6v2.7l6.3 3.6M212.2 165.6l.3 .2M212.5 165.8a6.1 6.1 0 0 0 4.2 3.7 1.7 1.7 0 0 0 1.5-.4M218.2 169.1l.3 .1M218.5 169.2v2.7"/>
</g>
<g fill="none" stroke="#000" stroke-width=".2" stroke-dasharray="6.3 1.3 1.3 1.3 1.3 1.3">
<path d="M60.4 62.5a.87 .87 0 0 0 1.5 0M61.7 109.2l-.5-.1a.51 .51 0 0 0-.7 .5l.7 .3a.51 .51 0 0 0 .6-.6l-.1-.1M79 119.2l-.4-.1a.51 .51 0 0 0-.7 .5l.7 .3a.51 .51 0 0 0 .6-.6l-.2-.1M92 103.3l-.2-.2M105.2 104.1l-.5-.1a.51 .51 0 0 0-.6 .5l.6 .3a.51 .51 0 0 0 .7-.6l-.2-.1M106.1 110l-4.1-2.4M123 115.8v1.5M50.2 140h.1M50.2 139.9v.1M91.3 134l-.2 1-.5 .7-.5 .3M104.9 130.5l-3.5-2M104.9 130.5l-3.7-2.1"/>
<path d="M114 133.3l-.2-.3a.81 .81 0 0 1 1.4 0 .84 .84 0 0 1-1.2 .3M115.7 138.1v.6M115.8 136.8l-4.7-2.7M115.8 124.2l-3.6-2.2M116 138.6l-.3-.1-.4 .2a.41 .41 0 0 0 .4 .3 .41 .41 0 0 0 .4-.3l-.1-.1M122.5 138.2l-.2-.3a.84 .84 0 0 1 1.3-.2M123.4 138.2l-.4 .1-.5-.1M129.1 123.3l-.6-.4M50.6 153.9l-.3-.1-.4 .2a.41 .41 0 0 0 .4 .3 .41 .41 0 0 0 .4-.3l-.1-.1M92.2 145.4l.3-.2M92.3 145.8h.1M92.8 145.5v.1"/>
<path d="M93.2 145.9l-.9-.1M69.4 165.5l-.1-.1a.41 .41 0 0 1 .4-.4 .41 .41 0 0 1 .4 .4l-.4 .1h-.3"/>
</g>
<path d="M121.4 118.8l-11.7-6.7M131 122.2a1.22 1.22 0 0 0-.8-1.3 1.22 1.22 0 0 0-1.4 .4 3.6 3.6 0 0 0-1.3 4 1.42 1.42 0 0 0 2.1-.2l1-1.4 .4-1.5" fill="none" stroke="#000" stroke-width=".2" stroke-dasharray="6.3 1.3 1.3 1.3 1.3 1.3" stroke-dashoffset="2.8"/>
<path d="M50.3 140v14.1" fill="none" stroke="#000" stroke-width=".2" stroke-dasharray="6.3 1.3 1.3 1.3 1.3 1.3" stroke-dashoffset="2.5"/>
<path d="M50.2 128.7v7.2M69.7 140v7.2" fill="none" stroke="#000" stroke-width=".2" stroke-dasharray="6.3 1.3 1.3 1.3 1.3 1.3" stroke-dashoffset="5.9"/>
<path d="M123 122.8v15.1M69.7 150.3v15" fill="none" stroke="#000" stroke-width=".2" stroke-dasharray="6.3 1.3 1.3 1.3 1.3 1.3" stroke-dashoffset="2"/>
<path d="M61.2 62.9v8.6" fill="none" stroke="#000" stroke-width=".2" stroke-dasharray="6.3 1.3 1.3 1.3 1.3 1.3" stroke-dashoffset="5.3"/>
<path d="M61.2 81.4v28.1" fill="none" stroke="#000" stroke-width=".2" stroke-dasharray="6.3 1.3 1.3 1.3 1.3 1.3" stroke-dashoffset="1.8"/>
<path d="M87.3 47.8v12.6M104.7 57.8v12.7M78.6 72.9v12.7" fill="none" stroke="#000" stroke-width=".2" stroke-dasharray="6.3 1.3 1.3 1.3 1.3 1.3" stroke-dashoffset="3.2"/>
<path d="M78.6 90.5v29" fill="none" stroke="#000" stroke-width=".2" stroke-dasharray="6.3 1.3 1.3 1.3 1.3 1.3" stroke-dashoffset="1.4"/>
<path d="M104.7 77.4v27" fill="none" stroke="#000" stroke-width=".2" stroke-dasharray="6.3 1.3 1.3 1.3 1.3 1.3" stroke-dashoffset="2.4"/>
<path d="M114.5 92v10.3M92.8 104.5v10.3" fill="none" stroke="#000" stroke-width=".2" stroke-dasharray="6.3 1.3 1.3 1.3 1.3 1.3" stroke-dashoffset="4.4"/>
<path d="M114.5 120.7v12.3" fill="none" stroke="#000" stroke-width=".2" stroke-dasharray="6.3 1.3 1.3 1.3 1.3 1.3" stroke-dashoffset="3.3"/>
<path d="M123 96.9v13.7M101.2 109.4v13.7" fill="none" stroke="#000" stroke-width=".2" stroke-dasharray="6.3 1.3 1.3 1.3 1.3 1.3" stroke-dashoffset="2.7"/>
<path d="M92.8 124.6v16.6M104.9 143.2l-14.5-8.4" fill="none" stroke="#000" stroke-width=".2" stroke-dasharray="6.3 1.3 1.3 1.3 1.3 1.3" stroke-dashoffset="1.2"/>
<path d="M101.2 128.4v18.8" fill="none" stroke="#000" stroke-width=".2" stroke-dasharray="6.3 1.3 1.3 1.3 1.3 1.3" stroke-dashoffset=".1"/>
<text font-size="7.8" x="83.8" y="202.6">Y-Axis Drive Housing</text>
<text font-size="5.6" x="190.2" y="202.7">Proto-Plastik A51Z CLASSIC</text>
<g font-size="4.2">
<text x="160.8" y="16.8">ITEM NO.</text>
<text x="207" y="16.8">PART NUMBER</text>
<text x="263.4" y="16.8">QTY.</text>
<text x="168.7" y="23.4">1</text>
<text x="179.9" y="23.4">1Z y-axis-drive housing-body</text>
<text x="266.8" y="23.4">1</text>
<text x="168.7" y="29.6">2</text>
<text x="179.9" y="29.6">A5 Bearing Assy Y-Axis</text>
<text x="266.8" y="29.6">1</text>
<text x="168.7" y="35.8">3</text>
<text x="179.9" y="35.8">OpenBuilds Nema 17 SKU775</text>
<text x="266.8" y="35.8">1</text>
<text x="168.7" y="42">4</text>
<text x="179.9" y="42">1Z y-axis-drive housing-cover</text>
<text x="266.8" y="42">1</text>
<text x="168.7" y="48.2">5</text>
<text x="179.9" y="48.2">mounting foot TPE</text>
<text x="266.8" y="48.2">2</text>
<text x="168.7" y="56.1">6</text>
<text x="179.9" y="56.1">B18.3.1M - 3 x 0.5 x 12 Hex SHCS -- 12NHX</text>
<text x="265.6" y="56.1">12</text>
<text x="30.9" y="62.1">6</text>
<text x="168.7" y="63.5">7</text>
<text x="179.9" y="63.5">B18.3.1M - 3 x 0.5 x 5 Hex SHCS -- 5NHX</text>
<text x="266.8" y="63.5">4</text>
<text x="168.7" y="69.2">8</text>
<text x="179.9" y="69.2">5mm Rigid Coupler</text>
<text x="266.8" y="69.2">1</text>
<text x="30.9" y="79.8">4</text>
<text x="162.8" y="87.2">6</text>
<text x="30.9" y="105.4">3</text>
<text x="162" y="107.6">2</text>
<text x="30.9" y="131">7</text>
<text x="162" y="129.3">8</text>
<text x="30.9" y="143.8">1</text>
<text x="96.1" y="179.5">5</text>
<text x="214.2" y="183.8">A5 Bearing Assy Y-Axis</text>
</g>
<text font-size="3.7" x="13.1" y="9.9">Proto-Plastik 3D Printers</text>
<text font-size="3.5" x="189.4" y="9.9">Model: Proto-Plastik A51Z CLASSIC</text>
<g font-size="3.4">
<text x="34.5" y="197.5">SCALE: 1:4</text>
<text x="32.8" y="206">SHEET 6 OF 16</text>
</g>
</svg>
